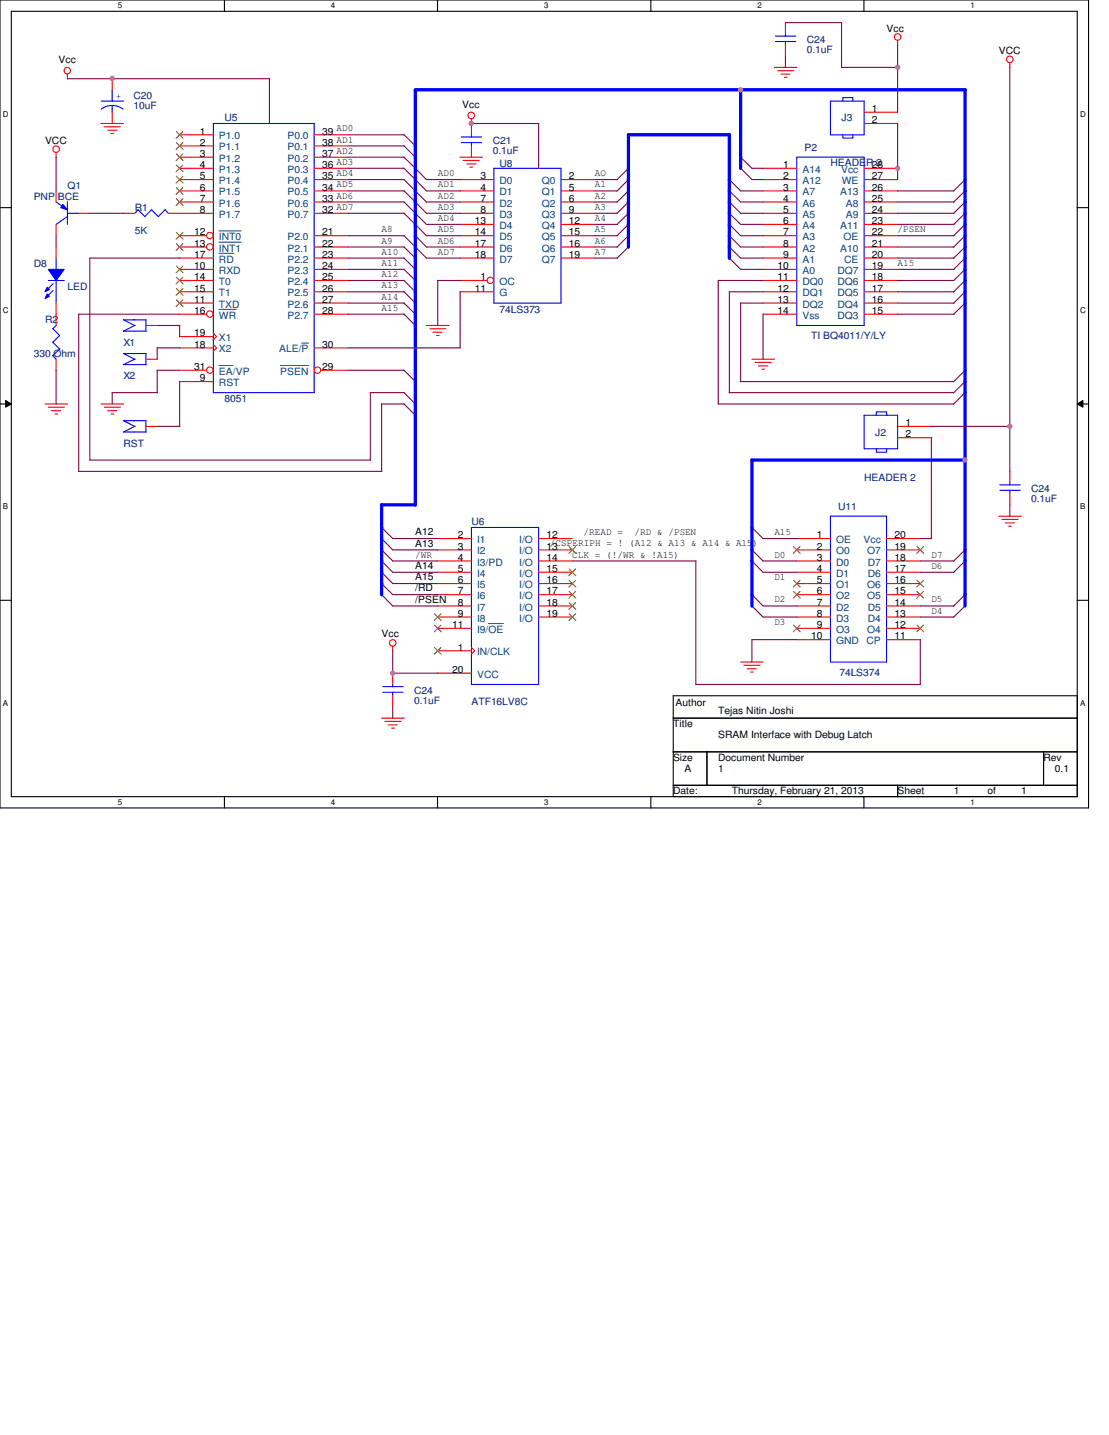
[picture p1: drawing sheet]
<svg xmlns="http://www.w3.org/2000/svg" width="216mm" height="279mm" viewBox="0 0 216 279" stroke-linecap="round" stroke-linejoin="round" font-family="sans-serif">
<path d="M0 0h211.9v157.3h-211.9zM2.2 2.2h207.5v152.9h-207.5z" fill="none" stroke="#000" stroke-width=".21"/>
<g fill="#fff">
<path d="M22.9 .3h.9v1.7h-.9z"/>
<path d="M22.9 155.4h.9v1.7h-.9z"/>
</g>
<path d="M43.7 0v2.2M43.7 155.1v2.2" fill="none" stroke="#000" stroke-width=".21"/>
<g fill="#fff">
<path d="M64.4 .3h.9v1.7h-.9z"/>
<path d="M64.4 155.4h.9v1.7h-.9z"/>
</g>
<path d="M85.2 0v2.2M85.2 155.1v2.2" fill="none" stroke="#000" stroke-width=".21"/>
<g fill="#fff">
<path d="M105.9 .3h.9v1.7h-.9z"/>
<path d="M105.9 155.4h.9v1.7h-.9z"/>
</g>
<path d="M126.7 0v2.2M126.7 155.1v2.2" fill="none" stroke="#000" stroke-width=".21"/>
<g fill="#fff">
<path d="M147.4 .3h.9v1.7h-.9z"/>
<path d="M147.4 155.4h.9v1.7h-.9z"/>
</g>
<path d="M168.2 0v2.2M168.2 155.1v2.2" fill="none" stroke="#000" stroke-width=".21"/>
<g fill="#fff">
<path d="M188.9 .3h.9v1.7h-.9z"/>
<path d="M188.9 155.4h.9v1.7h-.9z"/>
<path d="M.6 21.3h1.1v1.7h-1.1z"/>
<path d="M210.3 21.3h1.1v1.7h-1.1z"/>
<path d="M.6 59.5h1.1v1.8h-1.1z"/>
<path d="M210.3 59.5h1.1v1.8h-1.1z"/>
</g>
<path d="M0 40.4h2.2M209.7 40.4h2.2" fill="none" stroke="#000" stroke-width=".21"/>
<g fill="#fff">
<path d="M.6 97.7h1v1.8h-1z"/>
<path d="M210.3 97.7h1v1.8h-1z"/>
</g>
<path d="M0 78.7h2.2M209.7 78.7h2.2" fill="none" stroke="#000" stroke-width=".21"/>
<path d="M1.1 78l1.1 .7-1.1 .6zM209.7 78.7l1.1-.7v1.3z" fill="#000"/>
<path d="M1.1 78l1.1 .7-1.1 .6zM209.7 78.7l1.1-.7v1.3z" fill="none" stroke="#000" stroke-width=".19"/>
<g fill="#fff">
<path d="M.6 136h.9v1.7h-.9z"/>
<path d="M210.3 136h.9v1.7h-.9z"/>
</g>
<path d="M0 116.9h2.2M209.7 116.9h2.2M131.1 135.5h78.6v19.6h-78.6zM131.1 139.8h78.6M131.1 146.4h78.6M131.1 152.9h78.6M137.6 146.4v6.5M174.8 152.9v2.2M203.2 146.4v6.5" fill="none" stroke="#000" stroke-width=".21"/>
<g fill="none" stroke="#f00" stroke-width=".21">
<path d="M13.1 14.4v1M21.8 15.3v2.2M150.7 13.1h4.5M151.4 13.8h3.1M152 14.4h1.8M152.7 15.1h.5M152.9 4.4v2.2M152.9 8.8v2.1M174.8 7.9v.9M196.6 12.2v1M10.9 29.7v.9M19.6 24h4.4"/>
<path d="M20.3 24.7h3.1M21 25.4h1.8M21.6 26h.5M21.8 21.8v2.2M35 30.6h6.5M35 26.2h6.5M35 28.4h6.5M35 32.8h6.5M35 35h6.5M35 37.2h6.5M35 39.3h6.5M61.2 30.6h6.5"/>
<path d="M61.2 26.2h6.5M61.2 28.4h6.5M61.2 32.8h6.5M61.2 35h6.5M61.2 37.2h6.5M61.2 39.3h6.5M89.5 30.6h4.4M89.6 35h6.5M89.6 37.2h6.5M89.6 39.3h6.5M90.2 31.2h3.1M90.9 31.9h1.8"/>
<path d="M91.5 32.6h.5M91.8 23.2v3M91.8 28.4v2.2M109.2 35h6.6M109.2 37.2h6.6M109.2 39.3h6.6M35 45.9h5.2M35 48.1h5.2M35 50.2h6.5M35 52.5h6.5M35 54.6h6.5M35 56.8h6.5"/>
<path d="M35 59h6.5M35 41.5h6.5M61.2 45.9h6.5M61.2 48.1h6.5M61.2 50.2h6.5M61.2 52.5h6.5M61.2 54.6h6.5M61.2 56.8h6.5M61.2 59h6.5M61.2 41.5h6.5M89.6 45.9h6.5M89.6 48.1h6.5"/>
<path d="M89.6 50.2h6.5M89.6 54.6h5.2M89.6 56.8h6.5M89.6 41.5h6.5M89.6 43.7h6.5M109.2 45.9h6.6M109.2 48.1h6.6M109.2 50.2h6.6M109.2 41.5h6.6M109.2 43.7h6.6M8.8 78.7h4.4M9.4 79.3h3.1"/>
<path d="M10 80h1.8M10.9 61.2v2.2M10.9 69.9v2.2M19.7 78.7h4.4M20.3 79.3h3.2M21 80h1.7M28.4 63.4h2.2M28.4 69.9h2.2M35 61.2h5.2M35 72.1h5.2M35 67.7h6.5M35 65.5h6.5"/>
<path d="M35 74.3h6.5M41.5 64.9l.7 .6-.7 .7M41.5 67.1l.7 .6-.7 .7M61.2 61.2h6.5M61.2 67.7h6.5M62.5 72.1h5.2M83 63.4h4.4M83.7 64h3.1M84.3 64.7h1.8M85 65.3h.5M146.4 69.9h4.4M147 70.6h3.1"/>
<path d="M147.7 71.2h1.7M148.3 71.9h.5M10.7 80.6h.5M21.6 80.6h.5M174.8 83h6.5M174.8 85.2h6.5M196.6 91.8v2.1M196.6 96.1v2.2M85.2 104.9h6.6M85.2 107.1h6.6M85.2 109.2h6.6M85.2 111.4h6.6"/>
<path d="M85.2 113.6h6.6M85.2 115.8h6.6M85.2 118h6.6M104.9 104.9h6.5M104.9 107.1h6.5M104.9 109.2h6.5M104.9 111.4h6.5M104.9 113.6h6.5M104.9 115.8h6.5M104.9 118h6.5M194.4 100.5h4.4M195.1 101.1h3.1"/>
<path d="M195.7 101.8h1.8M196.4 102.4h.5M74.3 139.8h4.4M76.5 125.9v.8M85.2 126.7h6.6M85.2 120.1h6.6M85.2 122.3h6.6M85.2 131.1h6.6M91.8 126.1l.6 .6-.6 .6M104.9 120.1h6.5M144.2 128.9h4.4M144.8 129.5h3.2"/>
<path d="M145.5 130.2h1.7M146.1 130.9h.5M74.9 140.5h3.2M75.6 141.1h1.7M76.2 141.8h.6"/>
<circle cx="13.1" cy="13.7" r=".63"/>
<circle cx="174.7" cy="7.2" r=".64"/>
<circle cx="196.6" cy="11.6" r=".64"/>
<circle cx="10.9" cy="29" r=".64"/>
<circle cx="91.7" cy="22.5" r=".64"/>
<circle cx="40.9" cy="48.1" r=".63"/>
<circle cx="40.9" cy="45.9" r=".63"/>
<circle cx="95.5" cy="54.6" r=".63"/>
<circle cx="40.9" cy="61.2" r=".63"/>
<circle cx="40.9" cy="72.1" r=".63"/>
<circle cx="61.8" cy="72.1" r=".63"/>
<circle cx="76.4" cy="125.2" r=".64"/>
</g>
<g fill="none" stroke="#00f" stroke-width=".21">
<path d="M19.7 19.7h4.4M21.8 17.5v2.2M151 8.1h3.9M151 7h3.9M152.9 6.6v.5M152.9 8v.8M21.8 20.5l1.4 .3 .8 .5M21.8 20.5l-.9 .2-1.2 .6M21.8 20.5v1.4M41.5 24h19.7v52.5h-19.7zM89.8 27.8h4M89.8 26.7h4"/>
<path d="M91.8 26.2v.5M91.8 27.7v.7M96.1 32.8h13.1v26.2h-13.1zM9.4 54.6h3.1M10.9 50.2v2.3M10.9 54.6v4.5M10.2 69.2l.7 .7M10.2 66.6l1.4 1.3M10.2 64l1.4 1.3M11 63.3l-.7 .7M11.6 67.9l-1.3 1.4M11.6 65.3l-1.3 1.3"/>
<path d="M24 62.3h4.4M24 64.5h4.4M24 68.8h4.4M24 71h4.4M24 62.3l2.3 1.1M24 68.8l2.3 1.2M26.3 63.3l-2.3 1.2M26.3 69.9l-2.3 1.1M28.4 62.3v2.2M28.4 68.8v2.2M168.2 80.9h6.6v6.5h-6.6zM170.6 80.9v-.7h2v.7"/>
<path d="M170.6 87.4v.7h2v-.7M194.6 95.5h4M194.6 94.4h4M196.6 93.9v.5M196.6 95.4v.7M91.8 102.7h13.1v30.6h-13.1z"/>
</g>
<path d="M42.6 49.3h2.9M42.6 45h4.3M42.6 47.2h4.3M42.6 60.2h3.4M42.6 71.2h2.7M54.6 71.2h5.5M58.7 66.8h1.4M95.1 121.4h2.9" fill="none" stroke="#004080" stroke-width=".19"/>
<g fill="none" stroke="#804000" stroke-width=".19">
<path d="M34.3 25.6l1.3 1.3M34.3 27.8l1.3 1.3M34.3 30l1.3 1.3M34.3 32.1l1.3 1.3M34.3 34.3l1.3 1.3M34.3 36.5l1.3 1.3M34.3 38.7l1.3 1.3M35.6 25.6l-1.3 1.3M35.6 27.8l-1.3 1.3M35.6 30l-1.3 1.3M35.6 32.1l-1.3 1.3M35.6 34.3l-1.3 1.3"/>
<path d="M35.6 36.5l-1.3 1.3M35.6 38.7l-1.3 1.3M34.3 58.4l1.3 1.3M34.3 51.8l1.3 1.3M34.3 45.3l1.3 1.3M34.3 47.5l1.3 1.3M34.3 54l1.3 1.3M34.3 56.2l1.3 1.3M35.6 58.4l-1.3 1.3M35.6 51.8l-1.3 1.3M35.6 45.3l-1.3 1.3M35.6 47.5l-1.3 1.3"/>
<path d="M35.6 54l-1.3 1.3M35.6 56.2l-1.3 1.3M84.6 119.5l1.3 1.3M85.9 119.5l-1.4 1.3M110.8 106.4l1.3 1.3M110.8 110.8l1.3 1.3M110.8 113l1.3 1.3M110.8 115.1l1.3 1.4M110.8 117.3l1.3 1.4M110.8 119.5l1.3 1.3M112.1 106.4l-1.4 1.3M112.1 110.8l-1.4 1.3"/>
<path d="M112.1 113l-1.4 1.3M112.1 115.1l-1.4 1.4M112.1 117.3l-1.4 1.4M112.1 119.5l-1.4 1.3M84.6 126.1l1.3 1.3M84.6 121.7l1.3 1.3M85.9 126.1l-1.4 1.3M85.9 121.7l-1.4 1.3"/>
</g>
<path d="M9.4 52.5h3.1l-1.6 2.1z" fill-rule="evenodd" fill="#00f"/>
<path d="M9.4 52.5h3.1l-1.6 2.1z" fill="none" stroke="#00f" stroke-width=".21"/>
<path d="M9.2 57.2l.4 .5-.8 .4z" fill-rule="evenodd" fill="#00f"/>
<path d="M9.2 57.2l.4 .5-.8 .4z" fill="none" stroke="#00f" stroke-width=".21"/>
<path d="M9.2 55.9l.4 .5-.8 .4z" fill-rule="evenodd" fill="#00f"/>
<path d="M10.9 39.3l2.3 1.6M13.1 39.3v4.4M9.2 55.9l.4 .5-.8 .4zM10.3 55.2l-1.3 1.4M10.3 56.6l-1.3 1.3M13.1 41.5h2.3M13.2 42.1l-2.3 1.6" fill="none" stroke="#00f" stroke-width=".21"/>
<path d="M10.9 48.1v2.1M10.9 59v2.2" fill="none" stroke="#f00" stroke-width=".21"/>
<path d="M12.2 39.8l.9 1.1-1.3-.5z" fill="#00f"/>
<g fill="none" stroke="#00f" stroke-width=".21">
<path d="M161.7 19.7h6.5v6.5h-6.5zM164.1 19.7v-.7h1.9v.7M12.2 39.8l.9 1.1-1.3-.5zM155.1 30.6h13.1v32.8h-13.1zM164.1 26.2v.7h1.9v-.7M26.9 40.9l1.3 1.3M26.9 40.8l-.7 .7M29.5 40.9l1.4 1.3M29.5 40.8l-1.3 1.4M32.1 40.9l.7 .7M32.2 40.8l-1.4 1.4M24 81.9h4.4"/>
<path d="M24 84.1h4.4M24 81.9l2.3 1.2M26.3 83l-2.3 1.1M28.4 81.9v2.3M161.7 100.5h10.9v28.4h-10.9zM74.5 134.8h4M74.5 133.7h4M76.5 133.3v.4M76.5 134.7v.8"/>
</g>
<g fill="none" stroke="#f00" stroke-width=".21">
<path d="M10.9 37.2v2.1M148.5 32.8h6.6M148.5 35h6.6M148.5 37.2h6.6M148.5 39.3h6.6M168.2 21.8h6.6M168.2 24h6.6M168.2 32.8h6.6M168.2 35h6.6M168.2 37.2h6.6M168.2 39.3h6.6M10.9 43.7v2.2"/>
<path d="M15.3 41.5h2.2M24 41.5h2.2M32.8 41.5h2.2M148.5 41.5h6.6M148.5 43.7h6.6M148.5 45.9h6.6M148.5 48.1h6.6M148.5 50.2h6.6M148.5 52.5h6.6M148.5 54.6h6.6M148.5 56.8h6.6M148.5 59h6.6"/>
<path d="M168.2 41.5h6.6M168.2 43.7h6.6M168.2 45.9h6.6M168.2 48.1h6.6M168.2 50.2h6.6M168.2 52.5h6.6M168.2 54.6h6.6M168.2 56.8h6.6M168.2 59h6.6M148.5 61.2h6.6M168.2 61.2h6.6M28.4 83h2.2"/>
<path d="M155.1 104.9h6.6M155.1 107.1h6.6M155.1 109.2h6.6M155.1 111.4h6.6M155.1 113.6h6.6M155.1 115.8h6.6M155.1 118h6.6M172.6 104.9h6.6M172.6 107.1h6.6M172.6 109.2h6.6M172.6 111.4h6.6M172.6 113.6h6.6"/>
<path d="M172.6 115.8h6.6M172.6 118h6.6M76.5 131.1v2.2M76.5 135.5v2.1M155.1 120.1h6.6M155.1 124.5h6.6M155.1 122.3h6.6M172.6 120.1h6.6M172.6 124.5h6.6M172.6 122.3h6.6"/>
</g>
<g fill="none" stroke="#804000" stroke-width=".19">
<path d="M154.5 106.4l1.3 1.3M154.5 113l1.3 1.3M154.5 115.1l1.3 1.4M155.7 106.4l-1.3 1.3M155.7 113l-1.3 1.3M155.7 115.1l-1.3 1.4M178.5 113l1.3 1.3M178.5 115.1l1.3 1.4M178.5 106.4l1.3 1.3M179.8 113l-1.3 1.3M179.8 115.1l-1.3 1.4M179.8 106.4l-1.3 1.3"/>
<path d="M154.5 121.7l1.3 1.3M155.7 121.7l-1.3 1.3M178.5 121.7l1.3 1.3M179.8 121.7l-1.3 1.3"/>
</g>
<g fill="none" stroke="#800040" stroke-width=".21">
<path d="M13.1 15.3h39.4M52.5 15.3v8.7M152.9 10.9v2.3M152.9 4.4h11M163.8 4.4v8.8M163.8 13.1h11M174.8 8.8v13.1M196.6 13.1v78.7M10.9 30.6v6.6M67.7 35h11M67.7 39.3h11M67.7 32.8h11"/>
<path d="M67.7 30.6h11M67.7 37.2h11M67.7 28.4h11M67.7 26.2h11M78.6 30.6l2.3 2.2M78.6 39.3l4.4 4.4h6.6M78.6 28.4l2.3 2.2M78.6 34.9l4.4 4.4h6.6M78.6 37.1l2.3 2.2M78.6 32.7l2.3 2.3M78.6 26.2l2.3 2.2M80.8 32.7l2.2 2.3h6.6"/>
<path d="M80.8 39.3l2.2 2.2h6.6M80.8 34.9l2.2 2.3h6.6M91.8 24h13.1v8.8M115.8 35h4.4M115.8 39.3h4.4M115.8 37.2h4.4M122.3 32.8l-2.2 2.2M122.3 35l-2.2 2.2M122.3 37.2l-2.2 2.2M122.3 39.3l-2.2 2.3M141.9 34.9l2.3 2.3h4.4M141.9 37.1l2.3 2.2h4.4"/>
<path d="M141.9 39.3l2.3 2.2h4.4M144.1 30.6l2.3 2.2h2.2M144.1 32.7l2.3 2.3h2.2M174.7 37.2h11M174.8 39.3h10.9M174.8 24v11M187.9 35l-2.3 2.2M187.9 39.3l-2.3 2.3M187.9 37.2l-2.3 2.2M10.9 45.9v2.2M17.5 41.5h6.6M35 50.2h-17.5v39.4h54.6"/>
<path d="M67.7 45.9h11M67.7 48.1h11M67.7 56.8h11M67.7 59h11M67.7 52.5h11M67.7 50.2h11M67.7 54.6h11M67.7 41.5h11M78.6 48l2.3 2.2M78.6 52.4l2.3 2.2M78.6 45.8l4.4 4.4h6.6M78.6 50.2l2.3 2.3"/>
<path d="M78.6 59l2.3 2.2M78.6 54.6l2.3 2.2M78.6 56.8l2.3 2.2M78.6 41.5l2.3 2.2M80.8 45.8l2.2 2.3h6.6M80.8 43.6l2.2 2.3h6.6M89.6 56.8v10.9h-21.9M89.6 54.6h-4.4v8.8M115.8 45.9h4.4M115.8 48.1h4.4M115.8 50.2h4.4M115.8 41.5h4.4"/>
<path d="M115.8 43.7h4.4M122.3 41.5l-2.2 2.2M122.3 43.7l-2.2 2.2M122.3 45.9l-2.2 2.2M122.3 48.1l-2.2 2.2M139.8 54.6h8.8M139.8 54.6v24.1M141.9 41.5l2.3 2.2h4.4M141.9 43.6l2.3 2.3h4.4M141.9 45.8l2.3 2.3h4.4M141.9 48l2.3 2.2h4.4M141.9 50.2l2.3 2.3h4.4"/>
<path d="M142 56.8h6.6M142 56.8v19.7M144.2 59h4.4M144.2 59v15.3M174.7 41.5h11M174.8 45.9h10.9M174.8 48.1h10.9M174.8 56.8h10.9M174.8 59h10.9M174.8 52.5h10.9M174.8 50.2h10.9M174.8 54.6h10.9"/>
<path d="M174.8 43.7h10.9M187.9 45.9l-2.3 2.2M187.9 41.5l-2.3 2.2M187.9 56.8l-2.3 2.3M187.9 59l-2.3 2.2M187.9 50.2l-2.3 2.3M187.9 52.5l-2.3 2.2M187.9 54.6l-2.3 2.3M187.9 48.1l-2.3 2.2M187.9 43.7l-2.3 2.2M10.9 72.1v6.6M15.3 61.2h19.7"/>
<path d="M15.3 61.2v30.6M21.8 76.5h8.8M21.8 76.5v2.2M30.6 72.1h4.4M30.6 67.7h4.4M30.6 63.4h4.4M30.6 67.7v2.2M30.6 72.1v4.4M35 63.4v2.2M35 74.3v8.7M67.7 61.2h11M67.7 72.1h11"/>
<path d="M74.3 78.7h4.4M74.3 78.6v13.2h-59M78.6 72.1l2.3 2.2M78.6 76.4l2.3 2.3M78.6 61.1l2.3 2.3M78.6 78.6l2.3 2.3M78.7 76.5h-6.6v13.1M139.8 78.7h45.9M141.9 76.5h43.8M144.1 74.3h41.6M148.5 61.2v8.8M174.8 61.2h10.9"/>
<path d="M187.9 72.1l-2.3 2.2M187.9 74.3l-2.3 2.2M187.9 76.5l-2.3 2.2M30.6 83h4.4M181.3 85.2v19.7h-2.2M181.3 83h15.3M196.6 98.3v2.2M74.3 115.7l2.2 2.3h8.8M74.3 109.2l2.2 2.2h8.8M74.3 104.8l2.2 2.3h8.8M74.3 113.6l2.2 2.2h8.8M74.3 111.4l2.2 2.2h8.8"/>
<path d="M74.3 102.7l2.2 2.2h8.8M74.3 107l2.2 2.2M76.4 109.2h8.8M111.4 109.2h24.1M135.5 109.2v24.1M146.3 107l2.2 2.2M146.3 109.2l2.2 2.2h6.7M146.3 115.7l2.2 2.3h6.7M146.3 117.9l2.2 2.2h6.7M146.3 102.7l2.2 2.2M148.5 104.9h6.6M148.5 109.2h6.6"/>
<path d="M179.1 111.4h6.6M179.2 118h6.5M179.2 109.2h6.5M187.9 118l-2.3 2.2M187.9 115.8l-2.3 2.2M187.9 109.2l-2.3 2.3M187.9 107.1l-2.3 2.2M76.5 126.7v4.4M76.5 137.6v2.3M76.5 131.1h8.8M135.5 133.3h43.7M155.2 124.5h-8.8v4.4"/>
<path d="M179.2 124.5v8.8M179.2 120.1h6.5"/>
</g>
<path d="M144.2 17.5v15.3M187.9 17.5v100.5M187.9 17.5h-107v80.8M122.3 26.2v21.9M122.3 26.2h19.7M142 26.2v24.1M74.3 98.3h6.6M74.3 98.3v17.5M146.3 89.6h41.6M146.4 89.6v28.4" fill="none" stroke="#00f" stroke-width=".63"/>
<circle cx="174.7" cy="32.8" r=".43" fill="#f0f"/>
<circle cx="174.7" cy="32.8" r=".43" fill="none" stroke="#f0f" stroke-width=".21"/>
<circle cx="196.6" cy="83" r=".43" fill="#f0f"/>
<circle cx="196.6" cy="83" r=".43" fill="none" stroke="#f0f" stroke-width=".21"/>
<circle cx="76.5" cy="131.1" r=".43" fill="#f0f"/>
<circle cx="76.5" cy="131.1" r=".43" fill="none" stroke="#f0f" stroke-width=".21"/>
<circle cx="91.7" cy="24" r=".42" fill="#f0f"/>
<circle cx="91.7" cy="24" r=".42" fill="none" stroke="#f0f" stroke-width=".21"/>
<circle cx="21.8" cy="15.3" r=".43" fill="#f0f"/>
<circle cx="21.8" cy="15.3" r=".43" fill="none" stroke="#f0f" stroke-width=".21"/>
<circle cx="174.8" cy="13.1" r=".42" fill="#f0f"/>
<circle cx="174.8" cy="13.1" r=".42" fill="none" stroke="#f0f" stroke-width=".21"/>
<circle cx="144.2" cy="17.5" r=".42" fill="#f0f"/>
<circle cx="144.2" cy="17.5" r=".42" fill="none" stroke="#f0f" stroke-width=".21"/>
<circle cx="187.9" cy="89.6" r=".4" fill="#f0f"/>
<circle cx="187.9" cy="89.6" r=".4" fill="none" stroke="#f0f" stroke-width=".21"/>
<g font-size="1.9" fill="#000080">
<text x="157.1" y="10.3">0.1uF</text>
<text x="157.1" y="8.3">C24</text>
<text x="26" y="19.3">C20</text>
<text x="26" y="21.3">10uF</text>
<text x="43.7" y="23.6">U5</text>
<text x="163.8" y="23.6">J3</text>
<text x="95.9" y="30">0.1uF</text>
<text x="95.9" y="28">C21</text>
<text x="156.6" y="29.3">P2</text>
<text x="97.2" y="32.6">U8</text>
<text x="161.7" y="32.4">HEADER 2</text>
<text x="6.6" y="38.9">PNP BCE</text>
<text x="13.1" y="36.7">Q1</text>
<text x="26.2" y="41.1">R1</text>
<text x="26.2" y="45.5">5K</text>
<text x="6.6" y="52">D8</text>
<text x="13.1" y="56.4">LED</text>
<text x="8.8" y="62.9">R2</text>
<text x="97.2" y="61">74LS373</text>
<text x="157.9" y="66">TI BQ4011/Y/LY</text>
<text x="6.6" y="69.5">330 Ohm</text>
<text x="24" y="67.3">X1</text>
<text x="24" y="73.9">X2</text>
<text x="43.7" y="78.2">8051</text>
<text x="24" y="87">RST</text>
<text x="170.4" y="84.8">J2</text>
<text x="168.2" y="93.6">HEADER 2</text>
<text x="200.7" y="95.7">C24</text>
<text x="163.2" y="99.2">U11</text>
<text x="200.7" y="97.7">0.1uF</text>
<text x="91.8" y="102.3">U6</text>
<text x="163.4" y="131.5">74LS374</text>
<text x="80.6" y="137">0.1uF</text>
<text x="80.6" y="135">C24</text>
<text x="91.8" y="137.2">ATF16LV8C</text>
</g>
<g font-size="1.9">
<text x="172.6" y="6.2">Vcc</text>
<text x="194.4" y="10.5">VCC</text>
<text x="11.4" y="12.3">Vcc</text>
<text x="90" y="21">Vcc</text>
<text x="169.8" y="21.8">1</text>
<text x="8.8" y="28">VCC</text>
<text x="38.9" y="26.2">1</text>
<text x="38.9" y="28.4">2</text>
<text x="62.7" y="26.2">39</text>
<text x="62.7" y="28.4">38</text>
<text x="65.5" y="29.9">AD2</text>
<text x="65.5" y="25.6">AD0</text>
<text x="65.5" y="27.8">AD1</text>
<text x="169.8" y="24">2</text>
<text x="38.9" y="30.6">3</text>
<text x="38.9" y="32.7">4</text>
<text x="38.9" y="34.9">5</text>
<text x="62.7" y="30.6">37</text>
<text x="62.7" y="32.7">36</text>
<text x="62.7" y="34.9">35</text>
<text x="65.5" y="34.3">AD4</text>
<text x="65.5" y="32.1">AD3</text>
<text x="85.2" y="34.3">AD0</text>
<text x="93.5" y="34.9">3</text>
<text x="110.7" y="34.9">2</text>
<text x="115.8" y="34.3">AO</text>
<text x="152.5" y="32.7">1</text>
<text x="152.5" y="34.9">2</text>
<text x="169.8" y="32.7">28</text>
<text x="169.8" y="34.9">27</text>
<text x="38.9" y="37.1">6</text>
<text x="38.9" y="39.3">7</text>
<text x="38.9" y="41.5">8</text>
<text x="62.7" y="37.1">34</text>
<text x="62.7" y="39.3">33</text>
<text x="62.7" y="41.5">32</text>
<text x="65.5" y="36.5">AD5</text>
<text x="65.5" y="38.7">AD6</text>
<text x="65.5" y="40.9">AD7</text>
<text x="85.2" y="36.5">AD1</text>
<text x="85.2" y="38.7">AD2</text>
<text x="85.2" y="40.9">AD3</text>
<text x="93.5" y="37.1">4</text>
<text x="93.5" y="39.3">7</text>
<text x="93.5" y="41.5">8</text>
<text x="110.7" y="37.1">5</text>
<text x="110.7" y="39.3">6</text>
<text x="110.7" y="41.5">9</text>
<text x="115.8" y="36.5">A1</text>
<text x="115.8" y="38.7">A2</text>
<text x="115.8" y="40.9">A3</text>
<text x="152.5" y="37.1">3</text>
<text x="152.5" y="39.3">4</text>
<text x="152.5" y="41.5">5</text>
<text x="169.8" y="37.1">26</text>
<text x="169.8" y="39.3">25</text>
<text x="169.8" y="41.5">24</text>
<text x="37.8" y="45.8">12</text>
<text x="62.7" y="45.8">21</text>
<text x="74.3" y="45.2">A8</text>
<text x="74.3" y="47.4">A9</text>
<text x="85.2" y="43.1">AD4</text>
<text x="85.2" y="45.2">AD5</text>
<text x="85.2" y="47.4">AD6</text>
<text x="92.4" y="43.6">13</text>
<text x="92.4" y="45.8">14</text>
<text x="110.7" y="43.6">12</text>
<text x="110.7" y="45.8">15</text>
<text x="115.8" y="43.1">A4</text>
<text x="115.8" y="45.2">A5</text>
<text x="115.8" y="47.4">A6</text>
<text x="152.5" y="43.6">6</text>
<text x="152.5" y="45.8">7</text>
<text x="169.8" y="43.6">23</text>
<text x="169.8" y="45.8">22</text>
<text x="174.8" y="45.2">/PSEN</text>
<text x="37.8" y="50.2">17</text>
<text x="37.8" y="52.4">10</text>
<text x="37.8" y="48">13</text>
<text x="62.7" y="48">22</text>
<text x="62.7" y="50.2">23</text>
<text x="62.7" y="52.4">24</text>
<text x="74.3" y="49.6">A10</text>
<text x="74.3" y="51.8">A11</text>
<text x="74.3" y="54">A12</text>
<text x="85.2" y="49.6">AD7</text>
<text x="92.4" y="48">17</text>
<text x="92.4" y="50.2">18</text>
<text x="110.7" y="48">16</text>
<text x="110.7" y="50.2">19</text>
<text x="115.8" y="49.6">A7</text>
<text x="151.4" y="52.4">10</text>
<text x="152.5" y="48">8</text>
<text x="152.5" y="50.2">9</text>
<text x="169.8" y="48">21</text>
<text x="169.8" y="50.2">20</text>
<text x="169.8" y="52.4">19</text>
<text x="174.8" y="51.8">A15</text>
<text x="37.8" y="59">11</text>
<text x="37.8" y="54.6">14</text>
<text x="37.8" y="56.8">15</text>
<text x="62.7" y="54.6">25</text>
<text x="62.7" y="56.8">26</text>
<text x="62.7" y="59">27</text>
<text x="74.3" y="58.3">A14</text>
<text x="74.3" y="56.1">A13</text>
<text x="92.4" y="56.8">11</text>
<text x="93.5" y="54.6">1</text>
<text x="151.4" y="54.6">11</text>
<text x="151.4" y="56.8">12</text>
<text x="151.4" y="59">13</text>
<text x="169.8" y="54.6">18</text>
<text x="169.8" y="56.8">17</text>
<text x="169.8" y="59">16</text>
<text x="37.8" y="61.1">16</text>
<text x="37.8" y="65.5">19</text>
<text x="62.7" y="61.1">28</text>
<text x="74.3" y="60.5">A15</text>
<text x="151.4" y="61.1">14</text>
<text x="169.8" y="61.1">15</text>
<text x="37.8" y="67.7">18</text>
<text x="62.7" y="67.7">30</text>
<text x="37.8" y="72.1">31</text>
<text x="38.9" y="74.3">9</text>
<text x="62.7" y="72.1">29</text>
<text x="176.3" y="83">1</text>
<text x="176.3" y="85.2">2</text>
<text x="80.9" y="106.4">A13</text>
<text x="80.9" y="104.2">A12</text>
<text x="89.2" y="104.8">2</text>
<text x="89.2" y="107">3</text>
<text x="106.4" y="104.8">12</text>
<text x="106.4" y="107">13</text>
<text x="107.1" y="106.4">/CSPERIPH = ! (A12 &amp; A13 &amp; A14 &amp; A15)</text>
<text x="113.6" y="104.2">/READ =</text>
<text x="123.5" y="104.2">/RD &amp; /PSEN</text>
<text x="150.7" y="104.2">A15</text>
<text x="159" y="104.8">1</text>
<text x="159" y="107">2</text>
<text x="174.1" y="107">19</text>
<text x="174.1" y="104.8">20</text>
<text x="80.9" y="110.8">A14</text>
<text x="80.9" y="113">A15</text>
<text x="80.9" y="108.6">/WR</text>
<text x="89.2" y="109.2">4</text>
<text x="89.2" y="111.4">5</text>
<text x="89.2" y="113.6">6</text>
<text x="106.4" y="109.2">14</text>
<text x="106.4" y="111.4">15</text>
<text x="106.4" y="113.6">16</text>
<text x="111.4" y="108.6">CLK = (!/WR &amp; !A15)</text>
<text x="150.7" y="108.6">D0</text>
<text x="150.7" y="112.9">D1</text>
<text x="159" y="109.2">3</text>
<text x="159" y="111.4">4</text>
<text x="159" y="113.6">5</text>
<text x="174.1" y="109.2">18</text>
<text x="174.1" y="111.4">17</text>
<text x="174.1" y="113.6">16</text>
<text x="181.3" y="110.7">D6</text>
<text x="181.3" y="108.6">D7</text>
<text x="80.9" y="117.3">/PSEN</text>
<text x="80.9" y="115.1">/RD</text>
<text x="89.2" y="115.7">7</text>
<text x="89.2" y="117.9">8</text>
<text x="106.4" y="115.7">17</text>
<text x="106.4" y="117.9">18</text>
<text x="150.7" y="117.3">D2</text>
<text x="159" y="115.7">6</text>
<text x="159" y="117.9">7</text>
<text x="174.1" y="115.7">15</text>
<text x="174.1" y="117.9">14</text>
<text x="181.3" y="119.5">D4</text>
<text x="181.3" y="117.3">D5</text>
<text x="74.3" y="124.1">Vcc</text>
<text x="88.1" y="122.3">11</text>
<text x="89.2" y="120.1">9</text>
<text x="106.4" y="120.1">19</text>
<text x="150.7" y="121.7">D3</text>
<text x="157.9" y="124.5">10</text>
<text x="159" y="120.1">8</text>
<text x="159" y="122.3">9</text>
<text x="174.1" y="124.5">11</text>
<text x="174.1" y="122.3">12</text>
<text x="174.1" y="120.1">13</text>
<text x="88.1" y="131">20</text>
<text x="89.2" y="126.7">1</text>
<text x="131.5" y="137.5">Author</text>
<text x="131.1" y="141.6">Title</text>
<text x="139.8" y="143.8">SRAM Interface with Debug Latch</text>
<text x="139.8" y="139">Tejas Nitin Joshi</text>
<text x="131.1" y="148.2">Size</text>
<text x="139.8" y="148.2">Document Number</text>
<text x="203.2" y="148.2">Rev</text>
<text x="131.1" y="154.7">Date:</text>
<text x="133.3" y="150.3">A</text>
<text x="139.8" y="150.3">1</text>
<text x="142.5" y="154.7">Thursday, February 21, 2013</text>
<text x="174.8" y="154.7">Sheet</text>
<text x="185.7" y="154.7">1</text>
<text x="192.2" y="154.7">of</text>
<text x="198.8" y="154.7">1</text>
<text x="205.4" y="150.3">0.1</text>
</g>
<text font-size="1.9" fill="#00f" x="22.5" y="19.2">+</text>
<g font-size="1.9" fill="#004080">
<text x="42.6" y="27.1">P1.0</text>
<text x="42.6" y="29.3">P1.1</text>
<text x="56" y="27.1">P0.0</text>
<text x="56" y="29.3">P0.1</text>
<text x="42.6" y="31.5">P1.2</text>
<text x="42.6" y="33.7">P1.3</text>
<text x="42.6" y="35.9">P1.4</text>
<text x="56" y="31.5">P0.2</text>
<text x="56" y="33.7">P0.3</text>
<text x="56" y="35.9">P0.4</text>
<text x="97.2" y="35.9">D0</text>
<text x="105.5" y="35.9">Q0</text>
<text x="156.2" y="33.7">A14</text>
<text x="156.2" y="35.9">A12</text>
<text x="163.7" y="33.7">Vcc</text>
<text x="163.9" y="35.9">WE</text>
<text x="42.6" y="38.1">P1.5</text>
<text x="42.6" y="40.2">P1.6</text>
<text x="56" y="38.1">P0.5</text>
<text x="56" y="40.2">P0.6</text>
<text x="97.2" y="38.1">D1</text>
<text x="97.2" y="40.2">D2</text>
<text x="105.5" y="38.1">Q1</text>
<text x="105.5" y="40.2">Q2</text>
<text x="156.2" y="38.1">A7</text>
<text x="156.2" y="40.2">A6</text>
<text x="163.6" y="38.1">A13</text>
<text x="164.7" y="40.2">A8</text>
<text x="42.6" y="42.4">P1.7</text>
<text x="42.6" y="46.8">INT0</text>
<text x="56" y="46.8">P2.0</text>
<text x="56" y="42.4">P0.7</text>
<text x="97.2" y="42.4">D3</text>
<text x="97.2" y="44.6">D4</text>
<text x="97.2" y="46.8">D5</text>
<text x="105.5" y="42.4">Q3</text>
<text x="105.5" y="44.6">Q4</text>
<text x="105.5" y="46.8">Q5</text>
<text x="156.2" y="42.4">A5</text>
<text x="156.2" y="44.6">A4</text>
<text x="156.2" y="46.8">A3</text>
<text x="163.6" y="44.6">A11</text>
<text x="164.2" y="46.8">OE</text>
<text x="164.7" y="42.4">A9</text>
<text x="42.6" y="51.1">RD</text>
<text x="42.6" y="53.3">RXD</text>
<text x="42.6" y="49">INT1</text>
<text x="56" y="49">P2.1</text>
<text x="56" y="51.1">P2.2</text>
<text x="56" y="53.3">P2.3</text>
<text x="97.2" y="49">D6</text>
<text x="97.2" y="51.1">D7</text>
<text x="105.5" y="49">Q6</text>
<text x="105.5" y="51.1">Q7</text>
<text x="156.2" y="49">A2</text>
<text x="156.2" y="51.1">A1</text>
<text x="156.2" y="53.3">A0</text>
<text x="163" y="53.3">DQ7</text>
<text x="163.6" y="49">A10</text>
<text x="164.3" y="51.1">CE</text>
<text x="42.6" y="59.9">TXD</text>
<text x="42.6" y="55.5">T0</text>
<text x="42.6" y="57.7">T1</text>
<text x="56" y="55.5">P2.4</text>
<text x="56" y="57.7">P2.5</text>
<text x="56" y="59.9">P2.6</text>
<text x="97.2" y="55.5">OC</text>
<text x="97.2" y="57.7">G</text>
<text x="156.2" y="55.5">DQ0</text>
<text x="156.2" y="57.7">DQ1</text>
<text x="156.2" y="59.9">DQ2</text>
<text x="163" y="55.5">DQ6</text>
<text x="163" y="57.7">DQ5</text>
<text x="163" y="59.9">DQ4</text>
<text x="42.6" y="62.1">WR</text>
<text x="56" y="62.1">P2.7</text>
<text x="156.2" y="62.1">Vss</text>
<text x="163" y="62.1">DQ3</text>
<text x="42.6" y="66.4">X1</text>
<text x="42.6" y="68.6">X2</text>
<text x="54.4" y="68.6">ALE/P</text>
<text x="42.6" y="73">EA/VP</text>
<text x="42.6" y="75.2">RST</text>
<text x="54.6" y="73">PSEN</text>
<text x="92.9" y="105.7">I1</text>
<text x="92.9" y="108">I2</text>
<text x="101.1" y="105.7">I/O</text>
<text x="101.1" y="108">I/O</text>
<text x="162.8" y="105.7">OE</text>
<text x="162.8" y="108">O0</text>
<text x="168.1" y="105.7">Vcc</text>
<text x="168.8" y="108">O7</text>
<text x="92.9" y="110.1">I3/PD</text>
<text x="92.9" y="112.3">I4</text>
<text x="101.1" y="110.1">I/O</text>
<text x="101.1" y="112.3">I/O</text>
<text x="162.8" y="110.1">D0</text>
<text x="162.8" y="112.3">D1</text>
<text x="169" y="110.1">D7</text>
<text x="169" y="112.3">D6</text>
<text x="92.9" y="114.5">I5</text>
<text x="92.9" y="116.7">I6</text>
<text x="92.9" y="118.9">I7</text>
<text x="101.1" y="114.5">I/O</text>
<text x="101.1" y="116.7">I/O</text>
<text x="101.1" y="118.9">I/O</text>
<text x="162.8" y="114.5">O1</text>
<text x="162.8" y="116.7">O2</text>
<text x="162.8" y="118.9">D2</text>
<text x="168.8" y="114.5">O6</text>
<text x="168.8" y="116.7">O5</text>
<text x="169" y="118.9">D5</text>
<text x="92.9" y="121">I8</text>
<text x="92.9" y="123.2">I9/OE</text>
<text x="101.1" y="121">I/O</text>
<text x="162.8" y="121">D3</text>
<text x="162.8" y="125.4">GND</text>
<text x="162.8" y="123.2">O3</text>
<text x="168.7" y="125.4">CP</text>
<text x="168.8" y="123.2">O4</text>
<text x="169" y="121">D4</text>
<text x="92.9" y="127.6">IN/CLK</text>
<text x="92.9" y="132">VCC</text>
</g>
<g font-size="1.6">
<text x="22.9" y="1.7">5</text>
<text x="64.4" y="1.7">4</text>
<text x="105.9" y="1.7">3</text>
<text x="147.4" y="1.7">2</text>
<text x="188.9" y="1.7">1</text>
<text x=".6" y="22.7">D</text>
<text x="210.3" y="22.7">D</text>
<text x=".6" y="60.9">C</text>
<text x="210.3" y="60.9">C</text>
<text x=".6" y="99.1">B</text>
<text x="210.3" y="99.1">B</text>
<text x=".6" y="137.4">A</text>
<text x="210.3" y="137.4">A</text>
<text x="22.9" y="156.8">5</text>
<text x="64.4" y="156.8">4</text>
<text x="105.9" y="156.8">3</text>
<text x="147.4" y="156.8">2</text>
<text x="188.9" y="156.8">1</text>
</g>
</svg>
